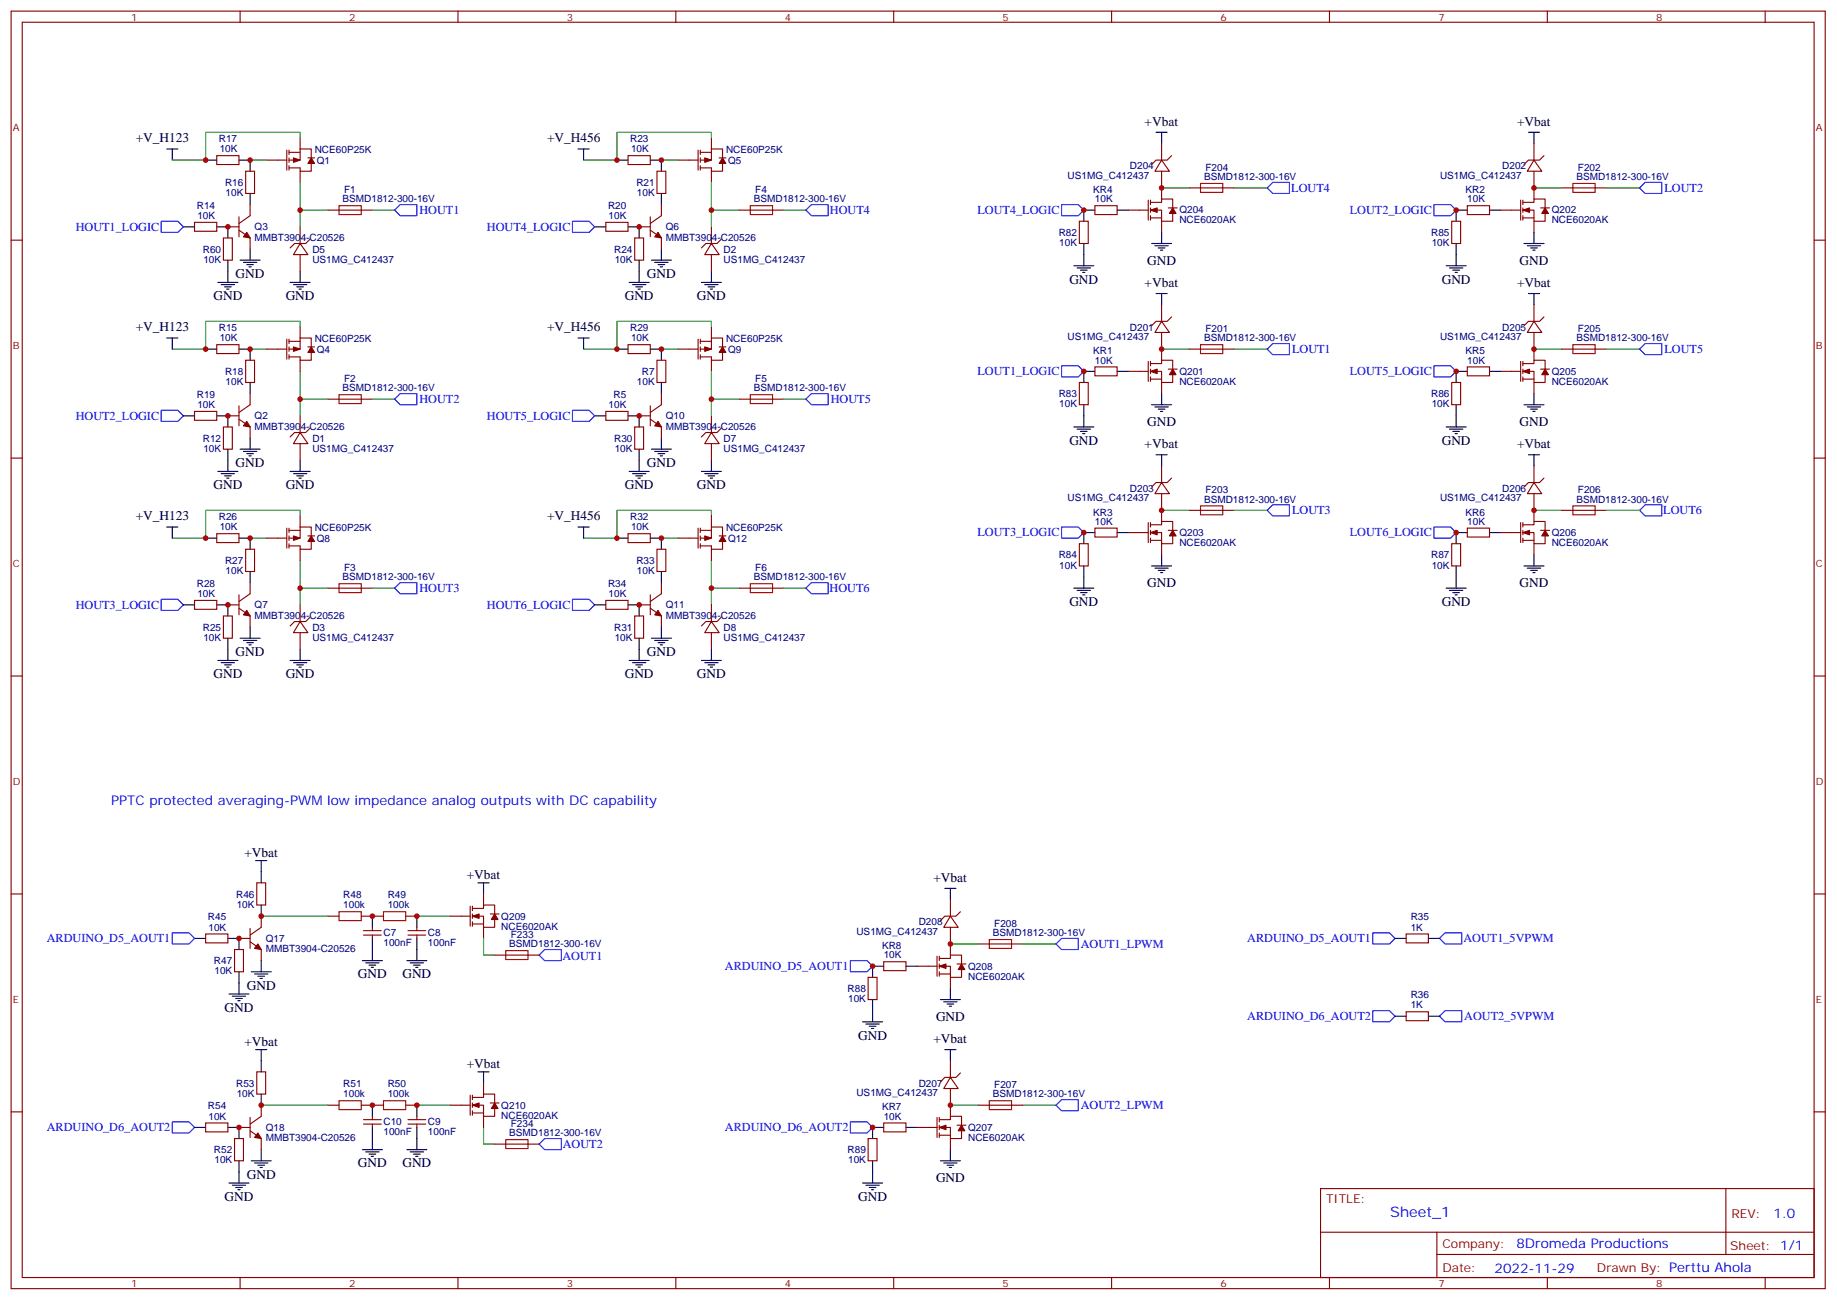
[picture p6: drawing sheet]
<svg xmlns="http://www.w3.org/2000/svg" width="583mm" height="413mm" viewBox="0 0 583 413" stroke-linecap="round" stroke-linejoin="round" font-family="sans-serif">
<g fill="none" stroke="#870000" stroke-width=".35">
<path d="M3.5 3.5h575.8v405.4h-575.8zM7.1 7.1h568.6v398.2h-568.6zM76.2 3.5v3.6M145.3 3.5v3.6M214.5 3.5v3.6M283.6 3.5v3.6M352.8 3.5v3.6M421.9 3.5v3.6M491.1 3.5v3.6M560.2 3.5v3.6M68.8 49.4h7v2.8h-7zM78 54.3h2.8v7.1h-2.8z"/>
<path d="M84.7 50.8h6.3M91 47.6v6.4M91.7 48.3h3.5M91.7 47.6v1.4M91.7 50.1v1.4M91.7 52.6v1.4M95.2 47.3h3.6v2.8M95.2 47.3v3.5h-3.5M95.2 43.7v3.6M95.2 54.3v3.6M97.7 50.1h2.1M98.8 51.9v2.4h-3.6v-1h-3.5"/>
<path d="M199.3 49.4h7.1v2.8h-7.1zM208.5 54.3h2.8v7.1h-2.8zM215.2 50.8h6.3M221.5 47.6v6.4M222.2 48.3h3.6M222.2 47.6v1.4M222.2 50.1v1.4M222.2 52.6v1.4M225.8 47.3h3.5v2.8M225.8 47.3v3.5h-3.6M225.8 43.7v3.6M225.8 54.3v3.6"/>
<path d="M228.2 50.1h2.2M229.3 51.9v2.4h-3.5v-1h-3.6M368.7 50.8l2.4 3.5h-4.6zM368.7 45.5v5.3M368.7 54.3v8.8M371.8 49.4l-1.4 1.4h-3.5l-1.4 1.4M377.5 59.6h14.1M486.8 50.8l2.5 3.5h-4.6zM486.8 45.5v5.3M486.8 54.3v8.8M490 49.4l-1.4 1.4h-3.5l-1.4 1.4M495.7 59.6h14.1"/>
<path d="M3.5 76.2h3.6M61.7 70.6h7.1v2.8h-7.1zM70.9 75.5h2.8v7.1h-2.8zM72.3 72h3.5M75.8 73l3.6 2.5v3.5M75.8 68.8v6.3M79.4 64.9v3.5l-3.6 2.5M95.2 77.3l2.5 3.5h-4.6zM95.2 72v5.3M98.4 75.8l-1.4 1.5h-3.5l-1.4 1.4M104.1 66.7h14.1M192.3 70.6h7v2.8h-7z"/>
<path d="M201.4 75.5h2.9v7.1h-2.9zM202.8 72h3.6M206.4 73l3.5 2.5v3.5M206.4 68.8v6.3M209.9 64.9v3.5l-3.5 2.5M225.8 77.3l2.4 3.5h-4.5zM225.8 72v5.3M229 75.8l-1.5 1.5h-3.5l-1.4 1.4M234.6 66.7h14.1M342.5 70.2h2.9v7.1h-2.9zM347.5 65.3h7v2.8h-7zM358.1 66.7h6.3"/>
<path d="M364.4 63.5v6.4M365.1 64.2h3.6v-1.1h3.5v2.9M365.1 66.7h3.6v3.5h3.5v-2.5M365.1 69.1h3.6M365.1 63.5v1.4M365.1 66v1.4M365.1 68.4v1.5M368.7 70.2v3.5M370.8 66h2.8M460.7 70.2h2.8v7.1h-2.8zM465.7 65.3h7v2.8h-7zM476.2 66.7h6.4"/>
<path d="M482.6 63.5v6.4M483.3 64.2h3.5v-1.1h3.6v2.9M483.3 66.7h3.5v3.5h3.6v-2.5M483.3 69.1h3.5M483.3 63.5v1.4M483.3 66v1.4M483.3 68.4v1.5M486.8 70.2v3.5M488.9 66h2.9M575.7 76.2h3.6M95.2 80.8v5.3M225.8 80.8v5.3"/>
<path d="M368.7 96.7v5.3M486.8 96.7v5.3M68.8 109.4h7v2.8h-7zM78 114.3h2.8v7.1h-2.8zM84.7 110.8h6.3M91 107.6v6.3M91.7 107.6v1.4M91.7 110.1v1.4M91.7 112.5v1.4M91.7 108.3h3.5M95.2 107.2h3.6v2.9M95.2 107.2v3.6h-3.5"/>
<path d="M95.2 103.7v3.5M95.2 114.3v3.5M97.7 110.1h2.1M98.8 111.8v2.5h-3.6v-1.1h-3.5M199.3 109.4h7.1v2.8h-7.1zM208.5 114.3h2.8v7.1h-2.8zM215.2 110.8h6.3M221.5 107.6v6.3M222.2 108.3h3.6M222.2 107.6v1.4M222.2 110.1v1.4M222.2 112.5v1.4"/>
<path d="M225.8 107.2h3.5v2.9M225.8 107.2v3.6h-3.6M225.8 103.7v3.5M225.8 114.3v3.5M228.2 110.1h2.2M229.3 111.8v2.5h-3.5v-1.1h-3.6M347.5 116.4h7v2.8h-7zM358.1 117.8h6.3M364.4 114.7v6.3M365.1 115.4h3.6v-1.1h3.5v2.8M365.1 117.8h3.6v3.6h3.5v-2.5M365.1 114.7v1.4"/>
<path d="M365.1 117.1v1.4M365.1 119.6v1.4M368.7 102l2.4 3.5h-4.6zM368.7 105.5v8.8M370.8 117.1h2.8M371.8 100.5l-1.4 1.5h-3.5l-1.4 1.4M377.5 110.8h14.1M465.7 116.4h7v2.8h-7zM476.2 117.8h6.4M482.6 114.7v6.3M483.3 115.4h3.5v-1.1h3.6v2.8M483.3 117.8h3.5v3.6h3.6v-2.5"/>
<path d="M483.3 114.7v1.4M483.3 117.1v1.4M483.3 119.6v1.4M486.8 102l2.5 3.5h-4.6zM486.8 105.5v8.8M488.9 117.1h2.9M490 100.5l-1.4 1.5h-3.5l-1.4 1.4M495.7 110.8h14.1M61.7 130.5h7.1v2.9h-7.1zM70.9 135.5h2.8v7h-2.8zM72.3 131.9h3.5M75.8 133l3.6 2.5v3.5"/>
<path d="M75.8 128.8v6.3M79.4 124.9v3.5l-3.6 2.5M95.2 137.2l2.5 3.6h-4.6zM95.2 131.9v5.3M98.4 135.8l-1.4 1.4h-3.5l-1.4 1.4M104.1 126.6h14.1M192.3 130.5h7v2.9h-7zM201.4 135.5h2.9v7h-2.9zM202.8 131.9h3.6M206.4 133l3.5 2.5v3.5M206.4 128.8v6.3M209.9 124.9v3.5l-3.5 2.5"/>
<path d="M225.8 137.2l2.4 3.6h-4.5zM225.8 131.9v5.3M229 135.8l-1.5 1.4h-3.5l-1.4 1.4M234.6 126.6h14.1M342.5 121.4h2.9v7h-2.9zM365.1 120.3h3.6M368.7 121.4v3.5M460.7 121.4h2.8v7h-2.8zM483.3 120.3h3.5M486.8 121.4v3.5M3.5 145.3h3.6M95.2 140.8v5.3"/>
<path d="M225.8 140.8v5.3M368.7 153.1l2.4 3.5h-4.6zM368.7 147.8v5.3M368.7 156.6v8.9M371.8 151.7l-1.4 1.4h-3.5l-1.4 1.4M486.8 153.1l2.5 3.5h-4.6zM486.8 147.8v5.3M486.8 156.6v8.9M490 151.7l-1.4 1.4h-3.5l-1.4 1.4M575.7 145.3h3.6M68.8 169.3h7v2.9h-7zM78 174.3h2.8v7h-2.8z"/>
<path d="M84.7 170.7h6.3M91 167.6v6.3M91.7 167.6v1.4M91.7 170v1.4M91.7 172.5v1.4M91.7 168.3h3.5M95.2 167.2h3.6v2.8M95.2 167.2v3.5h-3.5M95.2 163.7v3.5M95.2 174.3v3.5M97.7 170h2.1M98.8 171.8v2.5h-3.6v-1.1h-3.5"/>
<path d="M199.3 169.3h7.1v2.9h-7.1zM208.5 174.3h2.8v7h-2.8zM215.2 170.7h6.3M221.5 167.6v6.3M222.2 167.6v1.4M222.2 170v1.4M222.2 172.5v1.4M222.2 168.3h3.6M225.8 167.2h3.5v2.8M225.8 167.2v3.5h-3.6M225.8 163.7v3.5M225.8 174.3v3.5"/>
<path d="M228.2 170h2.2M229.3 171.8v2.5h-3.5v-1.1h-3.6M342.5 172.5h2.9v7.1h-2.9zM347.5 167.6h7v2.8h-7zM358.1 169h6.3M364.4 165.8v6.4M365.1 166.5h3.6v-1h3.5v2.8M365.1 169h3.6v3.5h3.5v-2.5M365.1 165.8v1.4M365.1 168.3v1.4M365.1 170.7v1.5M365.1 171.4h3.6"/>
<path d="M368.7 172.5v3.5M370.8 168.3h2.8M377.5 161.9h14.1M460.7 172.5h2.8v7.1h-2.8zM465.7 167.6h7v2.8h-7zM476.2 169h6.4M482.6 165.8v6.4M483.3 166.5h3.5v-1h3.6v2.8M483.3 169h3.5v3.5h3.6v-2.5M483.3 165.8v1.4M483.3 168.3v1.4M483.3 170.7v1.5"/>
<path d="M483.3 171.4h3.5M486.8 172.5v3.5M488.9 168.3h2.9M495.7 161.9h14.1M61.7 190.5h7.1v2.8h-7.1zM70.9 195.4h2.8v7.1h-2.8zM72.3 191.9h3.5M75.8 193l3.6 2.4v3.6M75.8 188.7v6.4M79.4 184.9v3.5l-3.6 2.5M95.2 197.2l2.5 3.5h-4.6zM95.2 191.9v5.3"/>
<path d="M98.4 195.8l-1.4 1.4h-3.5l-1.4 1.4M104.1 186.6h14.1M192.3 190.5h7v2.8h-7zM201.4 195.4h2.9v7.1h-2.9zM202.8 191.9h3.6M206.4 193l3.5 2.4v3.6M206.4 188.7v6.4M209.9 184.9v3.5l-3.5 2.5M225.8 197.2l2.4 3.5h-4.5zM225.8 191.9v5.3M229 195.8l-1.5 1.4h-3.5l-1.4 1.4M234.6 186.6h14.1"/>
<path d="M3.5 214.5h3.6M95.2 200.7v5.3M225.8 200.7v5.3M575.7 214.5h3.6M3.5 283.6h3.6M65.3 296.3h7v2.9h-7zM75.8 297.7h3.6M79.4 294.6v6.3M79.4 298.8l3.5 2.5v3.5M81.5 280.1h2.8v7.1h-2.8zM82.9 290.7v3.5l-3.5 2.5M104.1 290.7h3.5"/>
<path d="M114.7 290.7h7M115.4 296.7h5.6M115.4 295.3h5.6M118.2 294.2v1.1M118.2 296.7v1M128.8 290.7h3.5M129.5 296.7h5.6M129.5 295.3h5.6M132.3 294.2v1.1M132.3 296.7v1M142.9 290.7h6.3M149.2 287.5v6.4"/>
<path d="M149.9 288.2h3.6v-1h3.5v2.8M149.9 290.7h3.6v3.5h3.5v-2.5M149.9 293.2h3.6M149.9 287.5v1.4M149.9 290v1.4M149.9 292.5v1.4M153.5 283.6v3.6M153.5 294.2v3.5M155.6 290h2.8M301.6 290.7l2.5 3.5h-4.6zM301.6 285.4v5.3M301.6 294.2v8.8"/>
<path d="M304.8 289.3l-1.4 1.4h-3.5l-1.5 1.4M310.4 299.5h14.2M446.3 296.3h7v2.9h-7zM575.7 283.6h3.6M74.4 301.3h2.9v7h-2.9zM157 303h14.1M275.5 310.1h2.8v7h-2.8zM280.5 305.2h7v2.8h-7zM291 306.6h6.4M297.4 303.4v6.3M298.1 304.1h3.5v-1.1h3.6v2.9M298.1 306.6h3.5v3.5h3.6v-2.5"/>
<path d="M298.1 303.4v1.4M298.1 305.9v1.4M298.1 308.3v1.4M298.1 309h3.5M301.6 310.1v3.5M303.7 305.9h2.9M301.6 336.5v5.3M446.3 321h7v2.8h-7zM3.5 352.8h3.6M65.3 356.3h7v2.8h-7zM75.8 357.7h3.6M79.4 354.5v6.4"/>
<path d="M79.4 358.8l3.5 2.4v3.6M81.5 340.1h2.8v7h-2.8zM82.9 350.7v3.5l-3.5 2.5M104.1 350.7h3.5M114.7 350.7h7M115.4 356.7h5.6M115.4 355.2h5.6M118.2 354.2v1M118.2 356.7v1M128.8 350.7h3.5M129.5 356.7h5.6M129.5 355.2h5.6"/>
<path d="M132.3 354.2v1M132.3 356.7v1M142.9 350.7h6.3M149.2 347.5v6.3M149.9 348.2h3.6v-1.1h3.5v2.9M149.9 350.7h3.6v3.5h3.5v-2.5M149.9 347.5v1.4M149.9 350v1.4M149.9 352.4v1.4M149.9 353.1h3.6M153.5 343.6v3.5M153.5 354.2v3.5"/>
<path d="M155.6 350h2.8M280.5 356.3h7v2.8h-7zM291 357.7h6.4M297.4 354.5v6.4M298.1 355.2h3.5v-1h3.6v2.8M298.1 357.7h3.5v3.5h3.6v-2.4M298.1 354.5v1.5M298.1 357v1.4M298.1 359.5v1.4M301.6 341.8l2.5 3.6h-4.6zM301.6 345.4v8.8M303.7 357h2.9"/>
<path d="M304.8 340.4l-1.4 1.4h-3.5l-1.5 1.5M310.4 350.7h14.2M575.7 352.8h3.6M74.4 361.2h2.9v7.1h-2.9zM157 363h14.1M275.5 361.2h2.8v7.1h-2.8zM298.1 360.2h3.5M301.6 361.2v3.6M419.1 377.1h156.6v28.2h-156.6zM547.7 377.1v20.9M419.1 391h156.5M456 398h119.6"/>
<path d="M456 391v14.1M76.2 405.3v3.6M145.3 405.3v3.6M214.5 405.3v3.6M283.6 405.3v3.6M352.8 405.3v3.6M421.9 405.3v3.6M491.1 405.3v3.6M560.2 405.3v3.6"/>
</g>
<g fill="#870000" stroke="#870000" stroke-width=".35">
<path d="M93.1 50.1l2.1 .7-2.1 .7z"/>
<path d="M98.8 50.1l1 1.8h-2.1z"/>
<path d="M78.3 73.7l1.1 1.8-2.1-.4z"/>
<path d="M78.3 133.7l1.1 1.8-2.1-.4z"/>
<path d="M93.1 110.1l2.1 .7-2.1 .7z"/>
<path d="M98.8 110.1l1 1.7h-2.1z"/>
<path d="M223.7 50.1l2.1 .7-2.1 .7z"/>
<path d="M229.3 50.1l1.1 1.8h-2.2z"/>
<path d="M208.8 73.7l1.1 1.8-2.1-.4z"/>
<path d="M78.3 193.7l1.1 1.7-2.1-.3z"/>
<path d="M93.1 170l2.1 .7-2.1 .7z"/>
<path d="M98.8 170l1 1.8h-2.1z"/>
<path d="M365.1 66.7l2.1-.7v1.4z"/>
<path d="M372.2 66l1 1.7h-2.1z"/>
<path d="M365.1 117.8l2.1-.7v1.4z"/>
<path d="M372.2 117.1l1 1.8h-2.1z"/>
<path d="M483.3 66.7l2.1-.7v1.4z"/>
<path d="M490.4 66l1 1.7h-2.1z"/>
<path d="M365.1 169l2.1-.7v1.4z"/>
<path d="M372.2 168.3l1 1.7h-2.1z"/>
<path d="M483.3 169l2.1-.7v1.4z"/>
<path d="M490.4 168.3l1 1.7h-2.1z"/>
<path d="M483.3 117.8l2.1-.7v1.4z"/>
<path d="M490.4 117.1l1 1.8h-2.1z"/>
<path d="M81.8 299.5l1.1 1.8-2.1-.4z"/>
<path d="M149.9 290.7l2.1-.7v1.4z"/>
<path d="M157 290l1 1.7h-2.1z"/>
<path d="M149.9 350.7l2.1-.7v1.4z"/>
<path d="M157 350l1 1.7h-2.1z"/>
<path d="M81.8 359.5l1.1 1.7-2.1-.3z"/>
<path d="M223.7 110.1l2.1 .7-2.1 .7z"/>
<path d="M229.3 110.1l1.1 1.7h-2.2z"/>
<path d="M208.8 133.7l1.1 1.8-2.1-.4z"/>
<path d="M208.8 193.7l1.1 1.7-2.1-.3z"/>
<path d="M223.7 170l2.1 .7-2.1 .7z"/>
<path d="M229.3 170l1.1 1.8h-2.2z"/>
<path d="M298.1 357.7l2.1-.7v1.4z"/>
<path d="M305.2 357l1 1.8h-2.1z"/>
<path d="M298.1 306.6l2.1-.7v1.4z"/>
<path d="M305.2 305.9l1 1.7h-2.1z"/>
</g>
<g fill="none" stroke="#000" stroke-width=".35">
<path d="M52.9 47.3h3.5M54.7 47.3v3.5M65.3 50.8h3.5M75.8 50.8h3.6v3.5M183.4 47.3h3.6M185.2 47.3v3.5M195.8 50.8h3.5M206.4 50.8h3.5v3.5M366.9 42h3.5M368.7 42v3.5M485.1 42h3.5M486.8 42v3.5"/>
<path d="M58.2 72h3.5M68.8 72h3.5v3.5M79.4 61.4v3.5M79.4 79v3.6M188.7 72h3.6M199.3 72h3.5v3.5M209.9 61.4v3.5M209.9 79v3.6M344 77.3v7M347.5 66.7h-3.5v3.5M354.5 66.7h3.6M365.5 77.3h6.3"/>
<path d="M366.5 78h4.3M367.6 78.7h2.1M368.3 79.4h.7M368.7 73.7v3.6M462.1 77.3v7M465.7 66.7h-3.6v3.5M472.7 66.7h3.5M483.7 77.3h6.3M484.7 78h4.2M485.8 78.7h2.1M486.5 79.4h.7M486.8 73.7v3.6"/>
<path d="M69.1 89.6h6.4M70.2 90.3h4.2M71.3 91h2.1M72 91.7h.7M72.3 82.6v7M76.2 82.6h6.3M77.3 83.3h4.2M78.3 84h2.1M79 84.7h.7M92.1 89.6h6.3M93.1 90.3h4.3M94.2 91h2.1"/>
<path d="M94.9 91.7h.7M95.2 86.1v3.5M199.7 89.6h6.3M200.7 90.3h4.3M201.8 91h2.1M202.5 91.7h.7M202.8 82.6v7M206.7 82.6h6.4M207.8 83.3h4.2M208.8 84h2.2M209.5 84.7h.8M222.6 89.6h6.4"/>
<path d="M223.7 90.3h4.2M224.7 91h2.1M225.4 91.7h.7M225.8 86.1v3.5M340.8 84.3h6.3M341.8 85h4.3M342.9 85.7h2.1M343.6 86.4h.7M366.9 93.1h3.5M368.7 93.1v3.6M459 84.3h6.3M460 85h4.3"/>
<path d="M461.1 85.7h2.1M461.8 86.4h.7M485.1 93.1h3.5M486.8 93.1v3.6M52.9 107.2h3.5M54.7 107.2v3.6M65.3 110.8h3.5M75.8 110.8h3.6v3.5M183.4 107.2h3.6M185.2 107.2v3.6M195.8 110.8h3.5M206.4 110.8h3.5v3.5"/>
<path d="M347.5 117.8h-3.5v3.6M354.5 117.8h3.6M465.7 117.8h-3.6v3.6M472.7 117.8h3.5M58.2 131.9h3.5M68.8 131.9h3.5v3.6M79.4 121.4v3.5M79.4 139v3.5M188.7 131.9h3.6M199.3 131.9h3.5v3.6M209.9 121.4v3.5M209.9 139v3.5"/>
<path d="M340.8 135.5h6.3M341.8 136.2h4.3M342.9 136.9h2.1M343.6 137.6h.7M344 128.4v7.1M365.5 128.4h6.3M366.5 129.1h4.3M367.6 129.8h2.1M368.3 130.5h.7M368.7 124.9v3.5M459 135.5h6.3M460 136.2h4.3"/>
<path d="M461.1 136.9h2.1M461.8 137.6h.7M462.1 128.4v7.1M483.7 128.4h6.3M484.7 129.1h4.2M485.8 129.8h2.1M486.5 130.5h.7M486.8 124.9v3.5M69.1 149.6h6.4M70.2 150.3h4.2M71.3 151h2.1M72 151.7h.7"/>
<path d="M72.3 142.5v7.1M76.2 142.5h6.3M77.3 143.2h4.2M78.3 143.9h2.1M79 144.6h.7M92.1 149.6h6.3M93.1 150.3h4.3M94.2 151h2.1M94.9 151.7h.7M95.2 146.1v3.5M199.7 149.6h6.3M200.7 150.3h4.3"/>
<path d="M201.8 151h2.1M202.5 151.7h.7M202.8 142.5v7.1M206.7 142.5h6.4M207.8 143.2h4.2M208.8 143.9h2.2M209.5 144.6h.8M222.6 149.6h6.4M223.7 150.3h4.2M224.7 151h2.1M225.4 151.7h.7M225.8 146.1v3.5"/>
<path d="M366.9 144.3h3.5M368.7 144.3v3.5M485.1 144.3h3.5M486.8 144.3v3.5M52.9 167.2h3.5M54.7 167.2v3.5M65.3 170.7h3.5M75.8 170.7h3.6v3.6M183.4 167.2h3.6M185.2 167.2v3.5M195.8 170.7h3.5M206.4 170.7h3.5v3.6"/>
<path d="M344 179.6v7M347.5 169h-3.5v3.5M354.5 169h3.6M365.5 179.6h6.3M368.7 176v3.6M462.1 179.6v7M465.7 169h-3.6v3.5M472.7 169h3.5M483.7 179.6h6.3M486.8 176v3.6M58.2 191.9h3.5M68.8 191.9h3.5v3.5"/>
<path d="M79.4 181.3v3.6M79.4 199v3.5M188.7 191.9h3.6M199.3 191.9h3.5v3.5M209.9 181.3v3.6M209.9 199v3.5M340.8 186.6h6.3M341.8 187.3h4.3M342.9 188h2.1M343.6 188.7h.7M366.5 180.3h4.3M367.6 181h2.1"/>
<path d="M368.3 181.7h.7M459 186.6h6.3M460 187.3h4.3M461.1 188h2.1M461.8 188.7h.7M484.7 180.3h4.2M485.8 181h2.1M486.5 181.7h.7M69.1 209.5h6.4M70.2 210.3h4.2M71.3 211h2.1M72 211.7h.7"/>
<path d="M72.3 202.5v7M76.2 202.5h6.3M77.3 203.2h4.2M78.3 203.9h2.1M79 204.6h.7M92.1 209.5h6.3M93.1 210.3h4.3M94.2 211h2.1M94.9 211.7h.7M95.2 206v3.5M199.7 209.5h6.3M200.7 210.3h4.3"/>
<path d="M201.8 211h2.1M202.5 211.7h.7M202.8 202.5v7M206.7 202.5h6.4M207.8 203.2h4.2M208.8 203.9h2.2M209.5 204.6h.8M222.6 209.5h6.4M223.7 210.3h4.2M224.7 211h2.1M225.4 211.7h.7M225.8 206v3.5"/>
<path d="M81.1 273h3.6M82.9 273v7.1M61.7 297.7h3.6M72.3 297.7h3.5v3.6M82.9 287.2v3.5M118.2 290.7v3.5M118.2 297.7v7.1M132.3 290.7v3.5M132.3 297.7v7.1M151.7 280.1h3.5M153.5 280.1v3.5M299.9 281.9h3.5"/>
<path d="M301.6 281.9v3.5M442.7 297.7h3.6M453.3 297.7h3.5M72.7 315.4h6.3M73.7 316.1h4.3M74.8 316.8h2.1M75.5 317.5h.7M75.8 308.3v7.1M79.7 308.3h6.4M80.8 309h4.2M81.8 309.7h2.2M82.5 310.4h.8"/>
<path d="M82.9 304.8v3.5M115 304.8h6.4M116.1 305.5h4.2M117.1 306.2h2.1M117.8 306.9h.7M129.1 304.8h6.4M130.2 305.5h4.2M131.2 306.2h2.1M131.9 306.9h.7M276.9 317.1v7.1M280.5 306.6h-3.6v3.5M287.5 306.6h3.5"/>
<path d="M298.4 317.1h6.4M299.5 317.9h4.2M300.6 318.6h2.1M301.3 319.3h.7M301.6 313.6v3.5M81.1 333h3.6M82.9 333v7.1M273.8 324.2h6.3M274.8 324.9h4.2M275.9 325.6h2.1M276.6 326.3h.7M299.9 333h3.5"/>
<path d="M301.6 333v3.5M442.7 322.4h3.6M453.3 322.4h3.5M61.7 357.7h3.6M72.3 357.7h3.5v3.5M82.9 347.1v3.6M118.2 350.7v3.5M118.2 357.7v7.1M132.3 350.7v3.5M132.3 357.7v7.1M151.7 340.1h3.5M153.5 340.1v3.5"/>
<path d="M280.5 357.7h-3.6v3.5M287.5 357.7h3.5M72.7 375.4h6.3M73.7 376.1h4.3M74.8 376.8h2.1M75.5 377.5h.7M75.8 368.3v7.1M79.7 368.3h6.4M80.8 369h4.2M81.8 369.7h2.2M82.5 370.4h.8M82.9 364.8v3.5"/>
<path d="M115 364.8h6.4M116.1 365.5h4.2M117.1 366.2h2.1M117.8 366.9h.7M129.1 364.8h6.4M130.2 365.5h4.2M131.2 366.2h2.1M131.9 366.9h.7M273.8 375.4h6.3M274.8 376.1h4.2M275.9 376.8h2.1M276.6 377.5h.7"/>
<path d="M276.9 368.3v7.1M298.4 368.3h6.4M299.5 369h4.2M300.6 369.7h2.1M301.3 370.4h.7M301.6 364.8v3.5"/>
</g>
<g fill="none" stroke="#008700" stroke-width=".35">
<path d="M79.4 50.8h5.3M95.2 43.7v-1.7h-29.9v8.8h-10.6M95.2 57.9v14.1M209.9 50.8h5.3M225.8 43.7v-1.7h-30v8.8h-10.6M225.8 57.9v14.1M368.7 59.6h8.8M391.6 59.6h10.6M486.8 59.6h8.9M509.8 59.6h10.5M95.2 66.7h8.9M118.2 66.7h7"/>
<path d="M225.8 66.7h8.8M248.7 66.7h7.1M79.4 110.8h5.3M95.2 103.7v-1.7h-29.9v8.8h-10.6M95.2 117.8v14.1M209.9 110.8h5.3M225.8 103.7v-1.7h-30v8.8h-10.6M225.8 117.8v14.1M368.7 110.8h8.8M391.6 110.8h10.6M486.8 110.8h8.9M509.8 110.8h10.5"/>
<path d="M95.2 126.6h8.9M118.2 126.6h7M225.8 126.6h8.8M248.7 126.6h7.1M79.4 170.7h5.3M95.2 163.7v-1.8h-29.9v8.8h-10.6M95.2 177.8v14.1M209.9 170.7h5.3M225.8 163.7v-1.8h-30v8.8h-10.6M225.8 177.8v14.1M368.7 161.9h8.8M391.6 161.9h10.6"/>
<path d="M486.8 161.9h8.9M509.8 161.9h10.5M95.2 186.6h8.9M118.2 186.6h7M225.8 186.6h8.8M248.7 186.6h7.1M82.9 290.7h21.2M132.3 290.7h10.6M153.5 297.7v5.3h3.5M301.6 299.5h8.8M324.6 299.5h10.5M82.9 350.7h21.2"/>
<path d="M132.3 350.7h10.6M153.5 357.7v5.3h3.5M301.6 350.7h8.8M324.6 350.7h10.5"/>
</g>
<g fill="none" stroke="#00f" stroke-width=".35">
<path d="M402.2 59.6l1.7-1.7h5.3v3.5h-5.3zM520.3 59.6l1.8-1.7h5.3v3.5h-5.3zM51.2 70.2h5.2l1.8 1.8-1.8 1.7h-5.2zM125.2 66.7l1.8-1.8h5.3v3.5h-5.3zM181.7 70.2h5.3l1.7 1.8-1.7 1.7h-5.3zM255.8 66.7l1.7-1.8h5.3v3.5h-5.3zM336.9 64.9h5.3l1.8 1.8-1.8 1.7h-5.3zM455.1 64.9h5.3l1.7 1.8-1.7 1.7h-5.3zM336.9 116.1h5.3l1.8 1.7-1.8 1.8h-5.3zM402.2 110.8l1.7-1.8h5.3v3.5h-5.3zM455.1 116.1h5.3l1.7 1.7-1.7 1.8h-5.3zM520.3 110.8l1.8-1.8h5.3v3.5h-5.3z"/>
<path d="M51.2 130.2h5.2l1.8 1.7-1.8 1.8h-5.2zM125.2 126.6l1.8-1.7h5.3v3.5h-5.3zM181.7 130.2h5.3l1.7 1.7-1.7 1.8h-5.3zM255.8 126.6l1.7-1.7h5.3v3.5h-5.3zM336.9 167.2h5.3l1.8 1.8-1.8 1.7h-5.3zM402.2 161.9l1.7-1.7h5.3v3.5h-5.3zM455.1 167.2h5.3l1.7 1.8-1.7 1.7h-5.3zM520.3 161.9l1.8-1.7h5.3v3.5h-5.3zM51.2 190.1h5.2l1.8 1.8-1.8 1.8h-5.2zM125.2 186.6l1.8-1.7h5.3v3.5h-5.3zM181.7 190.1h5.3l1.7 1.8-1.7 1.8h-5.3zM255.8 186.6l1.7-1.7h5.3v3.5h-5.3z"/>
<path d="M54.7 296h5.3l1.7 1.7-1.7 1.8h-5.3zM335.1 299.5l1.8-1.8h5.3v3.6h-5.3zM435.7 296h5.3l1.7 1.7-1.7 1.8h-5.3zM456.8 297.7l1.8-1.7h5.3v3.5h-5.3zM171.1 303l1.8-1.7h5.3v3.5h-5.3zM269.9 304.8h5.3l1.7 1.8-1.7 1.7h-5.3zM435.7 320.7h5.3l1.7 1.7-1.7 1.8h-5.3zM456.8 322.4l1.8-1.7h5.3v3.5h-5.3zM54.7 356h5.3l1.7 1.7-1.7 1.8h-5.3zM269.9 356h5.3l1.7 1.7-1.7 1.8h-5.3zM335.1 350.7l1.8-1.8h5.3v3.5h-5.3zM171.1 363l1.8-1.8h5.3v3.6h-5.3z"/>
</g>
<g fill="none" stroke="#a10000" stroke-width=".35">
<path d="M381 58.2h7.1v2.8h-7.1zM499.2 58.2h7v2.8h-7zM107.6 65.3h7.1v2.8h-7.1zM238.1 65.3h7.1v2.8h-7.1zM381 109.4h7.1v2.8h-7.1zM499.2 109.4h7v2.8h-7zM107.6 125.2h7.1v2.9h-7.1zM238.1 125.2h7.1v2.9h-7.1zM381 160.5h7.1v2.8h-7.1zM499.2 160.5h7v2.8h-7zM107.6 185.2h7.1v2.8h-7.1zM238.1 185.2h7.1v2.8h-7.1z"/>
<path d="M107.6 289.3h7.1v2.8h-7.1zM121.7 289.3h7.1v2.8h-7.1zM314 298.1h7v2.8h-7zM160.5 301.6h7.1v2.8h-7.1zM107.6 349.2h7.1v2.9h-7.1zM121.7 349.2h7.1v2.9h-7.1zM314 349.2h7v2.9h-7zM160.5 361.6h7.1v2.8h-7.1z"/>
</g>
<g fill="#c00">
<circle cx="72.3" cy="72" r=".88"/>
<circle cx="79.4" cy="50.8" r=".88"/>
<circle cx="65.3" cy="50.8" r=".88"/>
<circle cx="65.3" cy="110.8" r=".88"/>
<circle cx="79.4" cy="110.8" r=".88"/>
<circle cx="72.3" cy="131.9" r=".88"/>
<circle cx="202.8" cy="72" r=".88"/>
<circle cx="209.9" cy="50.8" r=".88"/>
<circle cx="195.8" cy="50.8" r=".88"/>
<circle cx="65.3" cy="170.7" r=".88"/>
<circle cx="79.4" cy="170.7" r=".88"/>
<circle cx="72.3" cy="191.9" r=".88"/>
<circle cx="368.7" cy="59.6" r=".88"/>
<circle cx="82.9" cy="290.7" r=".88"/>
<circle cx="118.2" cy="290.7" r=".88"/>
<circle cx="132.3" cy="290.7" r=".88"/>
<circle cx="132.3" cy="350.7" r=".88"/>
<circle cx="118.2" cy="350.7" r=".88"/>
<circle cx="82.9" cy="350.7" r=".88"/>
<circle cx="202.8" cy="131.9" r=".88"/>
<circle cx="209.9" cy="110.8" r=".88"/>
<circle cx="195.8" cy="110.8" r=".88"/>
<circle cx="195.8" cy="170.7" r=".88"/>
<circle cx="209.9" cy="170.7" r=".88"/>
<circle cx="202.8" cy="191.9" r=".88"/>
<circle cx="95.3" cy="66.7" r=".88"/>
<circle cx="95.3" cy="126.6" r=".88"/>
<circle cx="95.3" cy="186.6" r=".88"/>
<circle cx="225.8" cy="66.7" r=".88"/>
<circle cx="225.8" cy="126.6" r=".88"/>
<circle cx="225.8" cy="186.6" r=".88"/>
<circle cx="368.7" cy="110.8" r=".88"/>
<circle cx="368.7" cy="161.9" r=".88"/>
<circle cx="486.8" cy="59.6" r=".88"/>
<circle cx="486.8" cy="110.8" r=".88"/>
<circle cx="486.8" cy="161.9" r=".88"/>
<circle cx="75.8" cy="297.7" r=".88"/>
<circle cx="75.8" cy="357.7" r=".88"/>
<circle cx="301.6" cy="350.7" r=".88"/>
<circle cx="301.6" cy="299.5" r=".88"/>
<circle cx="344" cy="66.7" r=".88"/>
<circle cx="344" cy="117.8" r=".88"/>
<circle cx="344" cy="169" r=".88"/>
<circle cx="462.1" cy="66.7" r=".88"/>
<circle cx="462.1" cy="117.8" r=".88"/>
<circle cx="462.1" cy="169" r=".88"/>
<circle cx="276.9" cy="306.6" r=".88"/>
<circle cx="276.9" cy="357.7" r=".88"/>
</g>
<text font-size="4.6" fill="#00f" x="441.2" y="386.1">Sheet_1</text>
<g font-size="4.2">
<text x="363.3" y="39.9">+Vbat</text>
<text x="481.4" y="39.9">+Vbat</text>
<text x="43.1" y="45.1">+V_H123</text>
<text x="173.6" y="45.1">+V_H456</text>
<text x="364.1" y="83.9">GND</text>
<text x="482.3" y="83.9">GND</text>
<text x="74.8" y="88.2">GND</text>
<text x="205.3" y="88.2">GND</text>
<text x="339.4" y="90">GND</text>
<text x="457.6" y="90">GND</text>
<text x="67.7" y="95.2">GND</text>
<text x="90.7" y="95.2">GND</text>
<text x="198.3" y="95.2">GND</text>
<text x="221.2" y="95.2">GND</text>
<text x="363.3" y="91">+Vbat</text>
<text x="481.4" y="91">+Vbat</text>
<text x="43.1" y="105.1">+V_H123</text>
<text x="173.6" y="105.1">+V_H456</text>
<text x="364.1" y="135.1">GND</text>
<text x="482.3" y="135.1">GND</text>
<text x="339.4" y="141.1">GND</text>
<text x="363.3" y="142.2">+Vbat</text>
<text x="457.6" y="141.1">GND</text>
<text x="481.4" y="142.2">+Vbat</text>
<text x="74.8" y="148.2">GND</text>
<text x="205.3" y="148.2">GND</text>
<text x="67.7" y="155.2">GND</text>
<text x="90.7" y="155.2">GND</text>
<text x="198.3" y="155.2">GND</text>
<text x="221.2" y="155.2">GND</text>
<text x="43.1" y="165.1">+V_H123</text>
<text x="173.6" y="165.1">+V_H456</text>
<text x="364.1" y="186.2">GND</text>
<text x="482.3" y="186.2">GND</text>
<text x="339.4" y="192.3">GND</text>
<text x="457.6" y="192.3">GND</text>
<text x="74.8" y="208.1">GND</text>
<text x="205.3" y="208.1">GND</text>
<text x="67.7" y="215.2">GND</text>
<text x="90.7" y="215.2">GND</text>
<text x="198.3" y="215.2">GND</text>
<text x="221.2" y="215.2">GND</text>
<text x="77.6" y="271.9">+Vbat</text>
<text x="148.1" y="278.9">+Vbat</text>
<text x="296.2" y="279.8">+Vbat</text>
<text x="113.6" y="310.4">GND</text>
<text x="127.7" y="310.4">GND</text>
<text x="78.3" y="314">GND</text>
<text x="71.3" y="321">GND</text>
<text x="297.1" y="323.8">GND</text>
<text x="272.3" y="329.8">GND</text>
<text x="77.6" y="331.8">+Vbat</text>
<text x="296.2" y="330.9">+Vbat</text>
<text x="148.1" y="338.9">+Vbat</text>
<text x="113.6" y="370.4">GND</text>
<text x="127.7" y="370.4">GND</text>
<text x="78.3" y="373.9">GND</text>
<text x="297.1" y="375">GND</text>
<text x="71.3" y="381">GND</text>
<text x="272.3" y="381">GND</text>
</g>
<g font-size="4.2" fill="#00f">
<text x="35.3" y="255.4">PPTC protected averaging-PWM low impedance analog outputs with DC capability</text>
<text x="562.9" y="386.4">1.0</text>
<text x="481.3" y="395.9">8Dromeda Productions</text>
<text x="474.4" y="403.7">2022-11-29</text>
</g>
<g font-size="3.9" fill="#00f">
<text x="409.8" y="60.9">LOUT4</text>
<text x="528.2" y="60.9">LOUT2</text>
<text x="133.1" y="68">HOUT1</text>
<text x="263.4" y="68">HOUT4</text>
<text x="310.2" y="67.9">LOUT4_LOGIC</text>
<text x="428.4" y="67.9">LOUT2_LOGIC</text>
<text x="24" y="73.3">HOUT1_LOGIC</text>
<text x="154.5" y="73.2">HOUT4_LOGIC</text>
<text x="410.1" y="112.1">LOUT1</text>
<text x="528.2" y="112.1">LOUT5</text>
<text x="310.2" y="119">LOUT1_LOGIC</text>
<text x="428.4" y="119">LOUT5_LOGIC</text>
<text x="133.1" y="128">HOUT2</text>
<text x="263.6" y="127.9">HOUT5</text>
<text x="24" y="133.1">HOUT2_LOGIC</text>
<text x="154.5" y="133.1">HOUT5_LOGIC</text>
<text x="410" y="163.2">LOUT3</text>
<text x="527.9" y="163.2">LOUT6</text>
<text x="310.2" y="170.1">LOUT3_LOGIC</text>
<text x="428.4" y="170.1">LOUT6_LOGIC</text>
<text x="133.1" y="187.9">HOUT3</text>
<text x="263.3" y="187.9">HOUT6</text>
<text x="24" y="193.1">HOUT3_LOGIC</text>
<text x="154.5" y="193.1">HOUT6_LOGIC</text>
<text x="14.9" y="299">ARDUINO_D5_AOUT1</text>
<text x="395.9" y="299">ARDUINO_D5_AOUT1</text>
<text x="464.4" y="299">AOUT1_5VPWM</text>
<text x="178.5" y="304.6">AOUT1</text>
<text x="343" y="300.8">AOUT1_LPWM</text>
<text x="230.1" y="307.8">ARDUINO_D5_AOUT1</text>
<text x="395.9" y="323.6">ARDUINO_D6_AOUT2</text>
<text x="464.7" y="323.8">AOUT2_5VPWM</text>
<text x="343" y="352">AOUT2_LPWM</text>
<text x="14.9" y="358.9">ARDUINO_D6_AOUT2</text>
<text x="230.1" y="358.9">ARDUINO_D6_AOUT2</text>
<text x="178.6" y="364.2">AOUT2</text>
</g>
<g font-size="3.9" fill="#800">
<text x="420.9" y="381.7">TITLE:</text>
<text x="549.5" y="386.4">REV:</text>
<text x="457.8" y="395.9">Company:</text>
<text x="549.1" y="396.5">Sheet: 1/1</text>
<text x="457.8" y="403.6">Date:</text>
<text x="506.8" y="403.7">Drawn By: Perttu Ahola</text>
</g>
<g font-size="3.2" fill="#800">
<text x="41.6" y="6.5">1</text>
<text x="110.8" y="6.5">2</text>
<text x="179.9" y="6.5">3</text>
<text x="249.1" y="6.5">4</text>
<text x="318.2" y="6.5">5</text>
<text x="387.3" y="6.5">6</text>
<text x="456.5" y="6.5">7</text>
<text x="525.6" y="6.5">8</text>
<text x="4.1" y="41.6">A</text>
<text x="576.3" y="41.6">A</text>
<text x="4.1" y="110.8">B</text>
<text x="576.3" y="110.8">B</text>
<text x="4.1" y="179.9">C</text>
<text x="576.3" y="179.9">C</text>
<text x="4.1" y="249.1">D</text>
<text x="576.3" y="249.1">D</text>
<text x="4.1" y="318.2">E</text>
<text x="576.3" y="318.2">E</text>
<text x="41.6" y="408.3">1</text>
<text x="110.8" y="408.3">2</text>
<text x="179.9" y="408.3">3</text>
<text x="249.1" y="408.3">4</text>
<text x="318.2" y="408.3">5</text>
<text x="387.3" y="408.3">6</text>
<text x="456.5" y="408.3">7</text>
<text x="525.6" y="408.3">8</text>
</g>
<g font-size="3.2" fill="#000080">
<text x="69.5" y="45.2">R17</text>
<text x="200" y="45.2">R23</text>
<text x="69.7" y="48.3">10K</text>
<text x="99.9" y="48.4">NCE60P25K</text>
<text x="100.5" y="51.9">Q1</text>
<text x="200.3" y="48.3">10K</text>
<text x="230.4" y="48.4">NCE60P25K</text>
<text x="231.1" y="51.9">Q5</text>
<text x="358.6" y="53.7">D204</text>
<text x="476.8" y="53.7">D202</text>
<text x="71.4" y="59">R16</text>
<text x="202" y="59">R21</text>
<text x="338.8" y="56.7">US1MG_C412437</text>
<text x="382.1" y="57.2">BSMD1812-300-16V</text>
<text x="382.6" y="54.2">F204</text>
<text x="457" y="56.7">US1MG_C412437</text>
<text x="500.3" y="57.2">BSMD1812-300-16V</text>
<text x="500.8" y="54.2">F202</text>
<text x="71.6" y="62.2">10K</text>
<text x="108.7" y="64.2">BSMD1812-300-16V</text>
<text x="109.2" y="61.3">F1</text>
<text x="202.1" y="62.2">10K</text>
<text x="239.2" y="64.2">BSMD1812-300-16V</text>
<text x="239.7" y="61.3">F4</text>
<text x="347" y="61.3">KR4</text>
<text x="347.5" y="64.2">10K</text>
<text x="465.1" y="61.3">KR2</text>
<text x="465.7" y="64.2">10K</text>
<text x="62.5" y="66.2">R14</text>
<text x="62.6" y="69.5">10K</text>
<text x="193" y="66.2">R20</text>
<text x="193.2" y="69.5">10K</text>
<text x="374.3" y="70.9">NCE6020AK</text>
<text x="374.3" y="67.7">Q204</text>
<text x="492.5" y="70.9">NCE6020AK</text>
<text x="492.5" y="67.7">Q202</text>
<text x="80.8" y="76.3">MMBT3904-C20526</text>
<text x="80.8" y="73.1">Q3</text>
<text x="211.3" y="76.3">MMBT3904-C20526</text>
<text x="211.3" y="73.1">Q6</text>
<text x="336" y="74.9">R82</text>
<text x="454.2" y="74.9">R85</text>
<text x="64.4" y="80.2">R60</text>
<text x="64.6" y="83.4">10K</text>
<text x="99.1" y="83.4">US1MG_C412437</text>
<text x="99.1" y="80.1">D5</text>
<text x="194.9" y="80.2">R24</text>
<text x="195.1" y="83.4">10K</text>
<text x="229.7" y="83.4">US1MG_C412437</text>
<text x="229.7" y="80.1">D2</text>
<text x="336.2" y="78.1">10K</text>
<text x="454.4" y="78.1">10K</text>
<text x="69.5" y="105.1">R15</text>
<text x="200" y="105.1">R29</text>
<text x="338.8" y="107.8">US1MG_C412437</text>
<text x="358.6" y="104.9">D201</text>
<text x="382.6" y="105.4">F201</text>
<text x="457" y="107.8">US1MG_C412437</text>
<text x="476.8" y="104.9">D205</text>
<text x="500.8" y="105.4">F205</text>
<text x="69.7" y="108.3">10K</text>
<text x="99.9" y="108.4">NCE60P25K</text>
<text x="100.5" y="111.9">Q4</text>
<text x="200.3" y="108.3">10K</text>
<text x="230.4" y="108.4">NCE60P25K</text>
<text x="231.1" y="111.9">Q9</text>
<text x="347" y="112.4">KR1</text>
<text x="382.1" y="108.3">BSMD1812-300-16V</text>
<text x="465.1" y="112.4">KR5</text>
<text x="500.3" y="108.3">BSMD1812-300-16V</text>
<text x="71.4" y="119">R18</text>
<text x="203.7" y="119">R7</text>
<text x="347.5" y="115.4">10K</text>
<text x="374.3" y="118.9">Q201</text>
<text x="465.7" y="115.4">10K</text>
<text x="492.5" y="118.9">Q205</text>
<text x="71.6" y="122.2">10K</text>
<text x="108.7" y="124.2">BSMD1812-300-16V</text>
<text x="109.2" y="121.2">F2</text>
<text x="202.1" y="122.2">10K</text>
<text x="239.2" y="124.2">BSMD1812-300-16V</text>
<text x="239.7" y="121.2">F5</text>
<text x="374.3" y="122.1">NCE6020AK</text>
<text x="492.5" y="122.1">NCE6020AK</text>
<text x="62.5" y="126.2">R19</text>
<text x="62.6" y="129.5">10K</text>
<text x="193.2" y="129.5">10K</text>
<text x="194.8" y="126.2">R5</text>
<text x="336" y="126">R83</text>
<text x="336.2" y="129.3">10K</text>
<text x="454.2" y="126">R86</text>
<text x="454.4" y="129.3">10K</text>
<text x="80.8" y="136.3">MMBT3904-C20526</text>
<text x="80.8" y="133.1">Q2</text>
<text x="211.3" y="136.3">MMBT3904-C20526</text>
<text x="211.3" y="133.1">Q10</text>
<text x="64.4" y="140.2">R12</text>
<text x="64.6" y="143.4">10K</text>
<text x="99.1" y="143.4">US1MG_C412437</text>
<text x="99.1" y="140.1">D1</text>
<text x="194.9" y="140.2">R30</text>
<text x="195.1" y="143.4">10K</text>
<text x="229.7" y="143.4">US1MG_C412437</text>
<text x="229.7" y="140.1">D7</text>
<text x="338.8" y="159">US1MG_C412437</text>
<text x="358.6" y="156">D203</text>
<text x="382.1" y="159.5">BSMD1812-300-16V</text>
<text x="382.6" y="156.5">F203</text>
<text x="457" y="159">US1MG_C412437</text>
<text x="476.8" y="156">D206</text>
<text x="500.3" y="159.5">BSMD1812-300-16V</text>
<text x="500.8" y="156.5">F206</text>
<text x="69.5" y="165.1">R26</text>
<text x="200" y="165.1">R32</text>
<text x="347" y="163.6">KR3</text>
<text x="347.5" y="166.5">10K</text>
<text x="465.1" y="163.6">KR6</text>
<text x="465.7" y="166.5">10K</text>
<text x="69.7" y="168.3">10K</text>
<text x="99.9" y="168.4">NCE60P25K</text>
<text x="100.5" y="171.9">Q8</text>
<text x="200.3" y="168.3">10K</text>
<text x="230.4" y="168.4">NCE60P25K</text>
<text x="231.1" y="171.9">Q12</text>
<text x="374.3" y="173.2">NCE6020AK</text>
<text x="374.3" y="170">Q203</text>
<text x="492.5" y="173.2">NCE6020AK</text>
<text x="492.5" y="170">Q206</text>
<text x="71.4" y="179">R27</text>
<text x="202" y="179">R33</text>
<text x="336" y="177.2">R84</text>
<text x="454.2" y="177.2">R87</text>
<text x="71.6" y="182.2">10K</text>
<text x="108.7" y="184.2">BSMD1812-300-16V</text>
<text x="109.2" y="181.2">F3</text>
<text x="202.1" y="182.2">10K</text>
<text x="239.2" y="184.2">BSMD1812-300-16V</text>
<text x="239.7" y="181.2">F6</text>
<text x="336.2" y="180.4">10K</text>
<text x="454.4" y="180.4">10K</text>
<text x="62.5" y="186.2">R28</text>
<text x="62.6" y="189.4">10K</text>
<text x="193" y="186.2">R34</text>
<text x="193.2" y="189.4">10K</text>
<text x="80.8" y="196.3">MMBT3904-C20526</text>
<text x="80.8" y="193">Q7</text>
<text x="211.3" y="196.3">MMBT3904-C20526</text>
<text x="211.3" y="193">Q11</text>
<text x="64.4" y="200.1">R25</text>
<text x="64.6" y="203.3">10K</text>
<text x="99.1" y="203.3">US1MG_C412437</text>
<text x="99.1" y="200.1">D3</text>
<text x="194.9" y="200.1">R31</text>
<text x="195.1" y="203.3">10K</text>
<text x="229.7" y="203.3">US1MG_C412437</text>
<text x="229.7" y="200.1">D8</text>
<text x="75" y="284.8">R46</text>
<text x="108.9" y="285">R48</text>
<text x="123" y="285">R49</text>
<text x="66" y="292">R45</text>
<text x="75.1" y="288">10K</text>
<text x="108.9" y="288.2">100k</text>
<text x="123" y="288.2">100k</text>
<text x="159.1" y="291.7">Q209</text>
<text x="291.6" y="293.6">D208</text>
<text x="447.7" y="292">R35</text>
<text x="66.2" y="295.3">10K</text>
<text x="84.3" y="298.9">Q17</text>
<text x="121.7" y="297.1">C7</text>
<text x="135.8" y="297.1">C8</text>
<text x="159.1" y="294.9">NCE6020AK</text>
<text x="162.1" y="297.6">F233</text>
<text x="271.8" y="296.6">US1MG_C412437</text>
<text x="315.1" y="297">BSMD1812-300-16V</text>
<text x="315.6" y="294.1">F208</text>
<text x="447.7" y="295.3">1K</text>
<text x="67.9" y="306">R47</text>
<text x="84.3" y="302.1">MMBT3904-C20526</text>
<text x="121.7" y="300.3">100nF</text>
<text x="135.8" y="300.3">100nF</text>
<text x="161.6" y="300.6">BSMD1812-300-16V</text>
<text x="279.9" y="301.2">KR8</text>
<text x="280.5" y="304.1">10K</text>
<text x="68.1" y="309.2">10K</text>
<text x="307.3" y="310.8">NCE6020AK</text>
<text x="307.3" y="307.6">Q208</text>
<text x="269" y="314.8">R88</text>
<text x="269.2" y="318">10K</text>
<text x="447.7" y="316.7">R36</text>
<text x="447.7" y="320">1K</text>
<text x="75" y="344.8">R53</text>
<text x="75.1" y="348">10K</text>
<text x="108.9" y="345">R51</text>
<text x="123" y="345">R50</text>
<text x="271.8" y="347.7">US1MG_C412437</text>
<text x="291.6" y="344.8">D207</text>
<text x="315.6" y="345.3">F207</text>
<text x="66" y="352">R54</text>
<text x="108.9" y="348.2">100k</text>
<text x="123" y="348.2">100k</text>
<text x="159.1" y="351.7">Q210</text>
<text x="279.9" y="352.3">KR7</text>
<text x="315.1" y="348.2">BSMD1812-300-16V</text>
<text x="66.2" y="355.2">10K</text>
<text x="84.3" y="358.8">Q18</text>
<text x="121.7" y="357.1">C10</text>
<text x="135.8" y="357.1">C9</text>
<text x="159.1" y="354.9">NCE6020AK</text>
<text x="162.1" y="357.6">F234</text>
<text x="280.5" y="355.2">10K</text>
<text x="307.3" y="358.8">Q207</text>
<text x="67.9" y="365.9">R52</text>
<text x="84.3" y="362.1">MMBT3904-C20526</text>
<text x="121.7" y="360.3">100nF</text>
<text x="135.8" y="360.3">100nF</text>
<text x="161.6" y="360.5">BSMD1812-300-16V</text>
<text x="269" y="365.9">R89</text>
<text x="307.3" y="361.9">NCE6020AK</text>
<text x="68.1" y="369.1">10K</text>
<text x="269.2" y="369.1">10K</text>
</g>
</svg>
